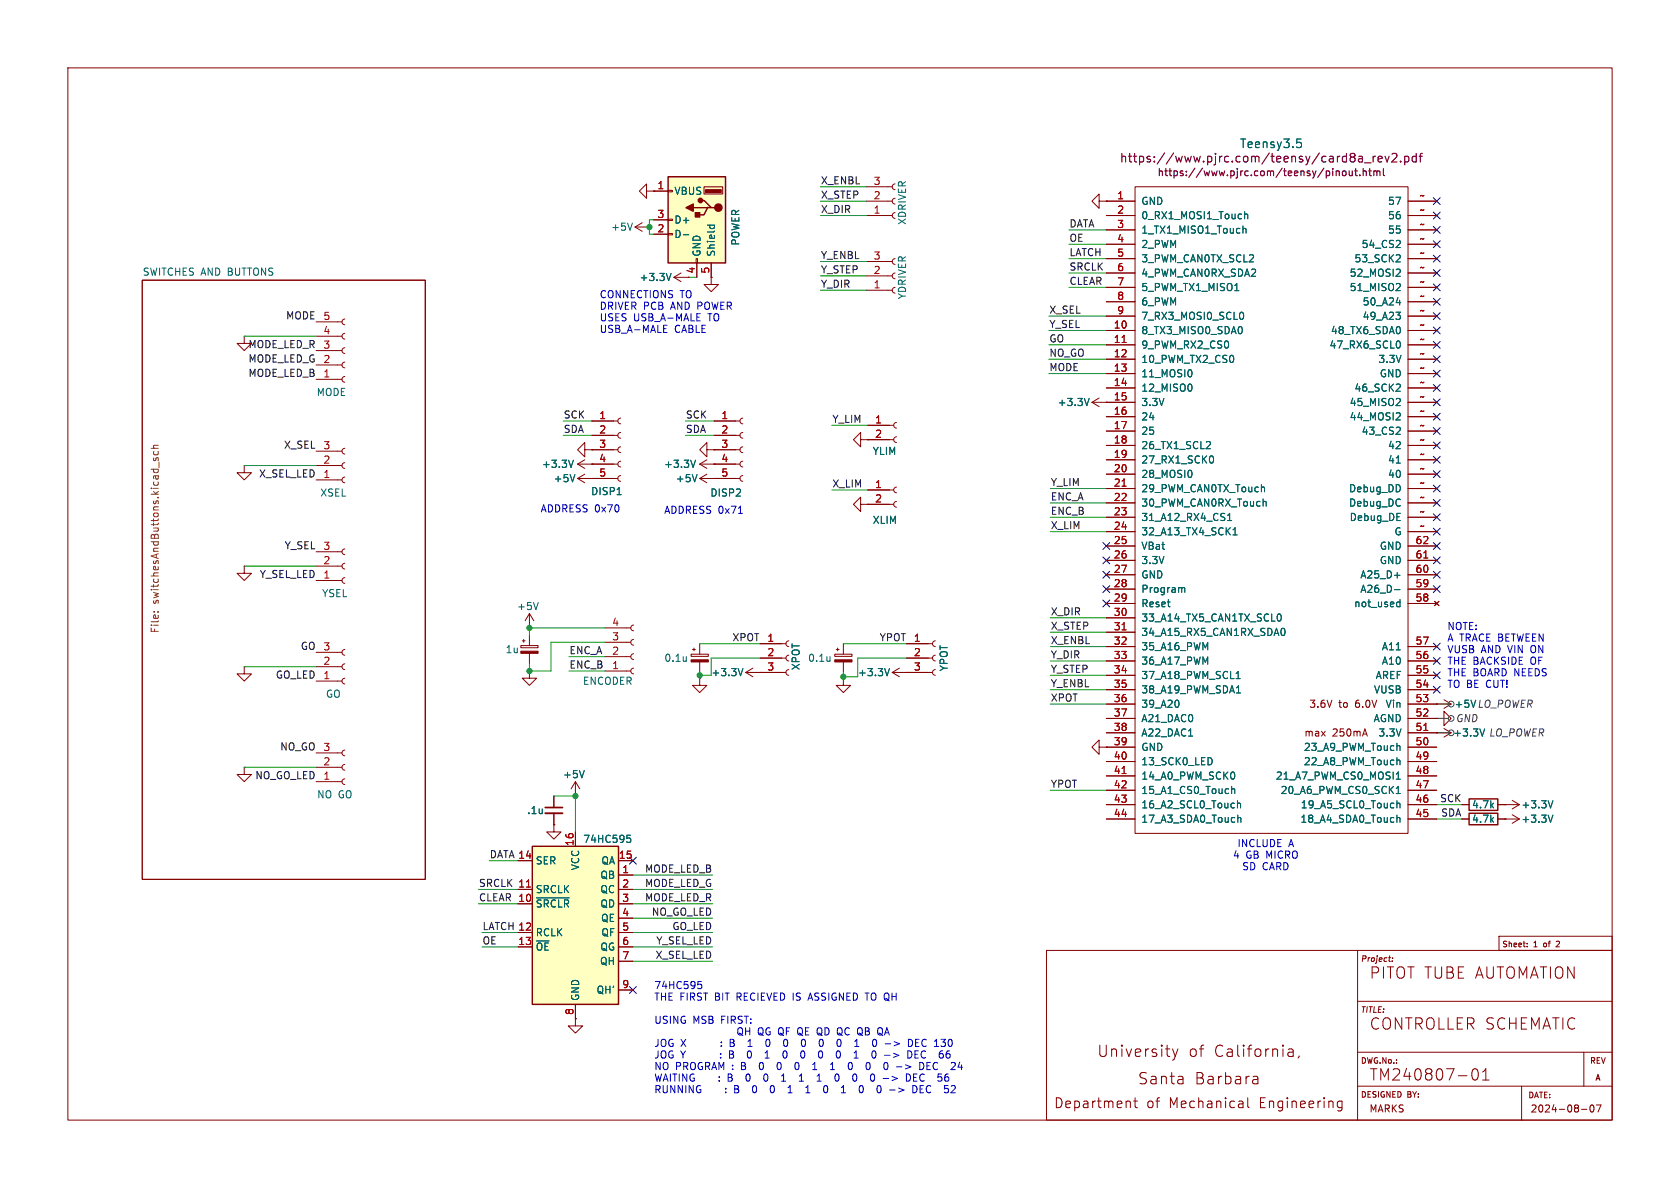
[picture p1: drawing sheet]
<svg xmlns="http://www.w3.org/2000/svg" width="297mm" height="210mm" viewBox="0 0 297 210" stroke-linecap="round" stroke-linejoin="round" font-family="sans-serif">
<g fill="none" stroke="#840000" stroke-width=".18">
<path d="M12 12h273v186h-273zM194.3 35.6v-1.3l-1.3 1.3 1.3 1.2v-1.2h1.3M195.6 35.6h.1M25.1 49.5h50.1v105.9h-50.1zM258.4 144.8h1.3M264.8 144.8h1.3M266.1 142.2h.1M266.1 142.2h2.5M267.3 141.5l1.3 .7M268.6 142.2l-1.3 .8M185 168h100v30h-100zM240 177h45"/>
<path d="M240 168v30M245.5 169.3h.4M245.7 170h.1M246.1 169.9v.1M246.2 169.3v.1M265 165.5h20v2.5h-20zM270 167.3v.1M270 166.8v.1M275.2 166.4l-.1 .1M275.7 166.8l-.6 .6h.6M101.7 180.1v1.3h1.3l-1.3 1.2-1.2-1.2h1.2M101.7 180.1h.1"/>
<path d="M199.8 194.7v1.1M200.4 194.6h.7M200.7 194.1v1.5l.1 .1 .3 .1M207.3 185.4l.5 1.4M207.8 186.8l-.2 .4-.3 .2M208.2 185.4l-.4 1.4M219.7 194.7l.1 1.1M219.8 195.7l-.2 .1M219.8 195.1h-.2M220.6 194.1v1.5l.2 .2M221.7 190.3l.6 .1 .1 1.2M222.4 191.5l-.7 .1"/>
<path d="M222.4 190.7l-.7 .1M227.8 185.5l.2-.1 .5 .1 .1 1.3M227.8 186.7l.2 .1 .6-.1M228.6 185.9l-.8 .2M229.7 186.7l-.2 .3M237.3 194.7l-.5-.1-.4 .4v.5l.2 .2h.7M237.3 194.6v1.5a.47 .47 0 0 1-.8 .2M240 186h45M240 192h45M260.4 189.1a.48 .48 0 0 1 .5-.2 .48 .48 0 0 1 .3 .4 1.03 1.03 0 0 1-.5 1.6 1.22 1.22 0 0 1-.3-1.8zM262.1 190.9h1.1M262.1 189.5l.6-.6v2"/>
<path d="M269 192v6M279.6 196.1h.9M280 186v6M281.3 195.4l.1-.1a.67 .67 0 0 1 .4 .7 .67 .67 0 0 1-.4 .6 .83 .83 0 0 1-.1-1.2zM282.2 195.3h.8l-.5 1.3"/>
</g>
<path d="M26.7 79.3h1.3M27.2 79.8l-.1 .4 .3 .2 .5-.1v-.5M28 78.7l-.8 .1-.1 .3 .2 .2M27.2 81l-.1 .3 .2 .1h.2l.1-.4h.3v.4M28.1 81.7v.9M27.2 108.2h.1M27.9 108.2h.1" fill="none" stroke="#725600" stroke-width=".18"/>
<path d="M274.5 141.5l-.4 1.3" fill="none" stroke="#006464" stroke-width=".18"/>
<path d="M259.7 143.8h5.1v2h-5.1z" fill="none" stroke="#840000" stroke-width=".25"/>
<path d="M94.1 149.6h15.2v27.9h-15.2z" fill="#ffffc2"/>
<path d="M94.1 149.6h15.2v27.9h-15.2z" fill="none" stroke="#840000" stroke-width=".25"/>
<g fill="none" stroke="#840000" stroke-width=".18">
<path d="M153.2 35.6h4.5M153.2 38.1h4.5M153.2 33h4.5M158.2 32.5l-.3 .2-.2 .3 .2 .4 .3 .1M158.2 35.1l-.3 .1-.2 .4 .2 .3 .3 .2M158.2 37.6l-.3 .1-.2 .4 .2 .4 .3 .1M195.6 35.6h5.1M195.6 38.1h5.1M200.7 33h48.2v114.3h-48.2zM248.9 35.6h5.1M248.9 38.1h5.1M153.2 46.2h4.5"/>
<path d="M153.2 48.8h4.5M153.2 51.3h4.5M158.2 45.7l-.3 .2-.2 .3 .2 .4 .3 .1M158.2 48.3l-.3 .1-.2 .4 .2 .3 .3 .2M158.2 50.8l-.3 .2-.2 .3 .2 .4 .3 .1M195.6 58.4h5.1M195.6 40.6h5.1M195.6 43.2h5.1M195.6 45.7h5.1M195.6 48.3h5.1M195.6 50.8h5.1M195.6 53.3h5.1"/>
<path d="M195.6 55.9h5.1M248.9 58.4h5.1M248.9 40.6h5.1M248.9 43.2h5.1M248.9 45.7h5.1M248.9 48.3h5.1M248.9 50.8h5.1M248.9 53.3h5.1M248.9 55.9h5.1M193 71.1h7.7M193 71.1l1.3 .8M194.3 70.4l-1.3 .7"/>
<path d="M195.6 71.1h.1M195.6 61h5.1M195.6 63.5h5.1M195.6 66h5.1M195.6 68.6h5.1M195.6 73.7h5.1M195.6 76.2h5.1M195.6 78.7h5.1M248.9 61h5.1M248.9 63.5h5.1M248.9 66h5.1M248.9 68.6h5.1"/>
<path d="M248.9 71.1h5.1M248.9 73.7h5.1M248.9 76.2h5.1M248.9 78.7h5.1M195.6 81.3h5.1M195.6 83.8h5.1M195.6 86.4h5.1M195.6 88.9h5.1M195.6 91.4h5.1M195.6 94h5.1M195.6 96.5h5.1M195.6 99.1h5.1"/>
<path d="M248.9 81.3h5.1M248.9 83.8h5.1M248.9 86.4h5.1M248.9 88.9h5.1M248.9 91.4h5.1M248.9 94h5.1M248.9 96.5h5.1M248.9 99.1h5.1M106.9 111h4.6M106.9 113.5h4.6M106.9 116.1h4.6M106.9 118.6h4.6"/>
<path d="M112 110.5l-.3 .1-.2 .4 .2 .4 .3 .1M112 113l-.3 .2-.2 .3 .2 .4 .3 .1M112 115.6l-.3 .1-.2 .4 .2 .3 .3 .2M112 118.1l-.3 .2-.2 .3 .2 .4 .3 .1M195.6 101.6h5.1M195.6 104.1h5.1M195.6 106.7h5.1M195.6 109.2h5.1M195.6 111.8h5.1M195.6 114.3h5.1M195.6 116.8h5.1M195.6 119.4h5.1"/>
<path d="M248.9 101.6h5.1M248.9 104.1h5.1M248.9 106.7h5.1M248.9 114.3h5.1M248.9 116.8h5.1M248.9 119.4h5.1M253.6 106.3l.8 .8M254.4 106.3l-.8 .8M195.6 121.9h5.1M195.6 124.5h5.1M195.6 127h5.1M195.6 129.5h5.1"/>
<path d="M195.6 132.1h5.1M195.6 134.6h5.1M195.6 137.2h5.1M195.6 139.7h5.1M248.9 121.9h5.1M248.9 124.5h5.1M248.9 127h5.1M248.9 129.5h5.1M248.9 132.1h5.1M248.9 134.6h5.1M248.9 137.2h5.1M248.9 139.7h5.1"/>
<path d="M91.6 159.8h2.5M91.6 157.2h2.5M91.6 152.1h2.5M101.7 147.1v2.5M109.3 154.7h2.6M109.3 159.8h2.6M109.3 157.2h2.6M109.3 152.1h2.6M195.6 142.2h5.1M195.6 144.8h5.1M248.9 142.2h5.1M248.9 144.8h5.1"/>
<path d="M91.6 164.8h2.5M91.6 167.4h2.5M101.7 177.5v2.6M109.3 164.8h2.6M109.3 167.4h2.6M109.3 162.3h2.6M109.3 169.9h2.6M109.3 175h2.6"/>
</g>
<g fill="none" stroke="#006464" stroke-width=".18">
<path d="M220 37.4v1.3M220 38l.2-.2 .3 .1 .1 .8M229.3 24.6h.7M229.4 25.2h.4l.3 .2-.2 .6-.5 .1M218.3 51.4h.7M219.4 55.2a.68 .68 0 0 1 .5 .6 .68 .68 0 0 1-.5 .7M219.5 57.9l.1 .3-.1 .7M219.7 40.5l.2-.1h.3l.1 .8M246.8 55.2h.8l-.5 .5M246.8 43.8h.8M246.8 53.5h.8M247.4 50.2l.2 .2-.1 .3-.7 .7h.8"/>
<path d="M247.4 45.1l.2 .2-.1 .3-.7 .7h.8M247.4 47.6l.2 .2-.1 .3-.7 .7h.8M247.4 55.7l.2 .2-.2 .5M247.5 42.6v.4M247.5 58v.8M192.6 70.4l-.5 1.3M210.7 65.6v.8M210.7 68.1v.8M213.8 78l.2 .3-.1 .3-.7 .7h.8M246.8 76.8h.8M247.3 60.3a.79 .79 0 0 1 0 1.2M247.4 68l.2 .1-.1 .3-.7 .8h.8"/>
<path d="M247.4 70.5l.2 .2-.1 .3-.7 .7h.8M247.4 73l.2 .2-.1 .3-.7 .7h.8M247.5 75.6v.5M210.7 83.4v.8M214.1 80.6a.68 .68 0 0 1 .5 .6 .68 .68 0 0 1-.5 .7M217 92h.7M217 91.1l.4-.4v1.3M218 94.6h.7M218 93.7l.3-.4v1.3M223.2 86.1l.3 .2v.6M223.5 88.6l.3 .2v.7M246.8 81.9h.8"/>
<path d="M208.9 104.1l.2-.2h.3l.1 .8M218.5 120h.8M218.6 119l.3-.3v1.3M225.9 108.7l.2-.2a.68 .68 0 0 1 .4 .7 .68 .68 0 0 1-.4 .6l-.2-.1M226.5 111.6l.1-.4 .2-.1a.68 .68 0 0 1 .4 .6 .68 .68 0 0 1-.4 .6l-.2-.1-.1-.3M246.5 104.2h1M246.5 101.7h1M247 107.2h.5M247 106.5h.5M247.5 106v1.3M208.3 123.9l.1 .4-.1 .6M210.1 130.1h.7"/>
<path d="M214.2 134.1l.1 .4-.1 .5M217.7 139.6l.2-.2 .3 .1 .1 .8M217.7 139v1.3M218.2 136.7v.8M218.6 122.5h.7M246.8 137.7h.8M247 136.8l.2-.3v1.2M247 139.3l.2-.3v1.3M247.1 131.8l.4 .2v.7M247.1 134.4l.4 .1v.7M94.8 158.7h5.8M110.8 147.6h.7"/>
<path d="M111 148.1h.3l.2 .3-.1 .5h-.4M218.8 141.5v1.3M218.8 142.1l.2-.1h.3v.8M218.8 144.1v1.3M218.8 144.6l.2-.1 .3 .1 .1 .8M246.8 140.3h.8M247 142.1l.1-.1h.3l.1 .8M247 144.6l.1-.1 .3 .1 .1 .8M247 141.5v1.3M247 144.1v1.3"/>
</g>
<path d="M198.4 60.5h.7M198.4 85.9h.7M251.7 98.6h.7M198.4 111.3h.7M198.4 136.7h.7M251.7 129.1h.7M93.1 156.8h.7" fill="none" stroke="#a90000" stroke-width=".18"/>
<g fill="none" stroke="#840084" stroke-width=".18">
<path d="M236.2 30.2v.9M236.2 30.3l.2-.1 .3 .1 .1 .8M237.4 30.3l.2-.1 .3 .1 .1 .5-.1 .2-.3 .1-.2-.2zM238.5 30.2l.1 .8 .3 .1 .2-.2M239.1 30.2v.9M239.5 30.2h.5M239.7 29.8v1.1l.3 .2M240.4 30.9v.2M241 30.3l.2-.1 .3 .1v.8M241 29.8v1.3M241.2 28.8h1.2M242 30.2h.4"/>
<path d="M242.1 29.8v1.1l.3 .2M242.8 27.6v1M242.9 30.3l.3-.1 .2 .2M242.9 30.2v.9M243.2 27.6l-.3 .1-.1 .2M243.4 30.4l.2-.2 .3 .1 .1 .8M243.4 30.4v.7M243.6 28.1l.7-.1v-.3l-.5-.1-.2 .2 .1 .8h.6M244.6 29.8v1.1l.1 .2M244.9 27.6l.3 1 .4-1M246.1 27.3l.6-.2 .2 .2 .1 .2-1 1.1h1M247.6 28.5v.1"/>
<path d="M248.3 27.7l.5-.1 .3 .3v.4l-.2 .3h-.6M248.3 27.6v1.5M250.4 27.7l-.5-.1-.3 .3v.4l.2 .3h.6M250.4 27.1v1.5M250.9 27.6h.6M251.5 27.1l-.4 .2v1.3"/>
</g>
<path d="M118.1 31.2h10.2v15.3h-10.2z" fill="#ffffc2"/>
<path d="M118.1 31.2h10.2v15.3h-10.2zM122.6 36.7h2.5M123.8 35.4h.7l1.2 1.3h.7M125.7 36.7h-.6l-.6 1.3h-1.3M259.7 141.2h5.1v2.1h-5.1z" fill="none" stroke="#840000" stroke-width=".25"/>
<g fill="#840000" stroke="#840000" stroke-width=".25">
<path d="M121.3 36.7l1.3-.6v1.2z"/>
<path d="M122.9 37.6h.8v.8h-.8z"/>
<circle cx="127" cy="36.7" r=".63"/>
<circle cx="123.8" cy="35.4" r=".38"/>
</g>
<g fill="#840000" stroke="#840000" stroke-width=".18">
<path d="M124.7 33.5h2.8v.5h-2.8z"/>
<path d="M147.6 116.6h3v.4h-3z"/>
<path d="M122.2 116.6h3v.4h-3z"/>
<path d="M92.1 115.1h3v.4h-3z"/>
</g>
<g fill="none" stroke="#840000" stroke-width=".18">
<path d="M113.5 39.4l-1.2 .7M114.3 33.8v-1.3l-1.3 1.3 1.3 1.3v-1.3h1.3M115.6 33.8h.1M115.6 33.8h2.5M115.6 38.9h2.5M118.1 38.7h.8v.3h-.8zM118.1 33.7h.8v.2h-.8zM124.5 33h3.3v1.3h-3.3zM195.6 35.6h.1M195.6 35.6h5.1M195.6 38.1h5.1M248.9 35.6h5.1"/>
<path d="M248.9 38.1h5.1M43.2 59.4v1.3h1.2l-1.2 1.3-1.3-1.3h1.3M43.2 59.4h.1M55.9 56.9h4.6M55.9 59.4h4.6M61 56.4l-.4 .1-.1 .4 .1 .4 .4 .1M61 58.9l-.4 .2-.1 .3 .1 .4 .4 .1M112.3 40.1l1.2 .8M112.3 40.1h2.5M114.8 40.1h.1M115.6 41.4h2.5M118.1 41.3h.8v.2h-.8z"/>
<path d="M119.1 49l1.3 .8M119.1 49h2.6M120.4 48.3l-1.3 .7M123.1 45.7h.2v.8h-.2zM123.2 46.5v2.5M125.7 49v1.3h1.3l-1.3 1.3-1.2-1.3h1.2M125.7 49h.1M125.7 46.5v2.5M195.6 58.4h5.1M195.6 40.6h5.1M195.6 43.2h5.1M195.6 45.7h5.1"/>
<path d="M195.6 48.3h5.1M195.6 50.8h5.1M195.6 53.3h5.1M195.6 55.9h5.1M248.9 58.4h5.1M248.9 40.6h5.1M248.9 43.2h5.1M248.9 45.7h5.1M248.9 48.3h5.1M248.9 50.8h5.1M248.9 53.3h5.1M248.9 55.9h5.1"/>
<path d="M55.9 62h4.6M55.9 64.5h4.6M55.9 67.1h4.6M55.9 79.8h4.6M61 61.5l-.4 .1-.1 .4 .1 .3 .4 .2M61 64l-.4 .2-.1 .3 .1 .4 .4 .1M61 66.6l-.4 .1-.1 .4 .1 .3 .4 .2M61 79.3l-.4 .1-.1 .4 .1 .3 .4 .2M103.4 79.5v-1.3l-1.3 1.3 1.3 1.3v-1.3h1.2M104.6 79.5h.1M104.6 79.5h4.6M104.6 77h4.6"/>
<path d="M104.6 74.4h4.6M109.7 79l-.3 .1-.2 .4 .2 .4 .3 .1M109.7 76.5l-.3 .1-.2 .4 .2 .3 .3 .2M109.7 73.9l-.3 .2-.2 .3 .2 .4 .3 .1M125 79.5v-1.3l-1.3 1.3 1.3 1.3v-1.3h1.2M126.2 79.5h.1M126.2 79.5h4.6M126.2 77h4.6M126.2 74.4h4.6M131.3 79l-.3 .1-.2 .4 .2 .4 .3 .1M131.3 76.5l-.3 .1-.2 .4 .2 .3 .3 .2M131.3 73.9l-.3 .2-.2 .3 .2 .4 .3 .1"/>
<path d="M152.1 77.7v-1.2l-1.2 1.2 1.2 1.3v-1.3h1.3M153.4 77.7h.1M153.4 77.7h4.6M153.4 75.2h4.6M158.5 77.2l-.4 .2-.1 .3 .1 .4 .4 .1M158.5 74.7l-.4 .1-.1 .4 .1 .3 .4 .2M195.6 71.1h.1M195.6 61h5.1M195.6 63.5h5.1M195.6 66h5.1M195.6 68.6h5.1M195.6 71.1h5.1"/>
<path d="M195.6 73.7h5.1M195.6 76.2h5.1M195.6 78.7h5.1M248.9 61h5.1M248.9 63.5h5.1M248.9 66h5.1M248.9 68.6h5.1M248.9 71.1h5.1M248.9 73.7h5.1M248.9 76.2h5.1M248.9 78.7h5.1M43.2 82.3v1.3h1.2l-1.2 1.2-1.3-1.2h1.3"/>
<path d="M43.2 82.3h.1M55.9 97.5h4.6M55.9 82.3h4.6M55.9 84.8h4.6M61 97l-.4 .2-.1 .3 .1 .4 .4 .1M61 99.6l-.4 .1-.1 .4 .1 .3 .4 .2M61 81.8l-.4 .1-.1 .4 .1 .4 .4 .1M61 84.3l-.4 .2-.1 .3 .1 .4 .4 .1M102.1 84.6h7.1M102.1 82h7.1M102.1 82l1.3 .8M102.1 84.6l1.3 .7"/>
<path d="M103.4 81.3l-1.3 .7M103.4 83.8l-1.3 .8M104.6 82h.1M104.6 84.6h.1M109.7 84.1l-.3 .1-.2 .4 .2 .3 .3 .2M109.7 81.5l-.3 .2-.2 .3 .2 .4 .3 .1M123.7 84.6h7.1M123.7 82h7.1M123.7 84.6l1.3 .7M123.7 82l1.3 .8M125 83.8l-1.3 .8M125 81.3l-1.3 .7"/>
<path d="M126.2 84.6h.1M126.2 82h.1M131.3 84.1l-.3 .1-.2 .4 .2 .3 .3 .2M131.3 81.5l-.3 .2-.2 .3 .2 .4 .3 .1M152.1 89.2v-1.3l-1.2 1.3 1.2 1.2v-1.2h1.3M153.4 89.2h.1M153.4 89.2h4.6M153.4 86.6h4.6M158.5 88.6l-.4 .2-.1 .4 .1 .3 .4 .2M158.5 86.1l-.4 .2-.1 .3 .1 .4 .4 .1M195.6 81.3h5.1M195.6 83.8h5.1"/>
<path d="M195.6 86.4h5.1M195.6 88.9h5.1M195.6 91.4h5.1M195.6 94h5.1M195.6 96.5h5.1M195.6 99.1h5.1M248.9 81.3h5.1M248.9 83.8h5.1M248.9 86.4h5.1M248.9 88.9h5.1M248.9 91.4h5.1M248.9 94h5.1"/>
<path d="M248.9 96.5h5.1M248.9 99.1h5.1M43.2 100.1v1.2h1.2l-1.2 1.3-1.3-1.3h1.3M43.2 100.1h.1M43.2 117.9v1.2h1.2l-1.2 1.3-1.3-1.3h1.3M43.2 117.9h.1M55.9 100.1h4.6M55.9 102.6h4.6M55.9 115.3h4.6M55.9 117.9h4.6M61 102.1l-.4 .2-.1 .3 .1 .4 .4 .1M61 114.8l-.4 .2-.1 .3 .1 .4 .4 .1"/>
<path d="M61 117.4l-.4 .1-.1 .4 .1 .3 .4 .2M61 119.9l-.4 .1-.1 .4 .1 .4 .4 .1M92.1 114.1h3v.4h-3zM92.3 113.3h.5M92.6 113v.5M93.6 111h.1M93.6 118.6v1.3h1.3l-1.3 1.3-1.3-1.3h1.3M93.6 118.6h.1M93.6 108.5l-.8 1.2M93.6 108.5v2.5M93.6 112.3v1.8M93.6 115.5v1.8"/>
<path d="M93.6 108.5l.8 1.2M122.2 115.6h3v.4h-3zM122.4 114.8h.5M122.7 114.6v.5M123.7 119.9v1.3h1.3l-1.3 1.2-1.3-1.2h1.3M123.7 119.9h.1M123.7 113.8v1.8M123.7 117v1.9M131.8 118.9l1.3 .7M131.8 118.9h7.1M133.1 118.1l-1.3 .8M134.4 118.9h.1"/>
<path d="M134.4 116.3h4.5M134.4 113.8h4.5M139.4 118.4l-.3 .1-.2 .4 .2 .3 .3 .2M139.4 115.8l-.3 .2-.2 .3 .2 .4 .3 .1M139.4 113.3l-.3 .1-.2 .4 .2 .4 .3 .1M147.6 115.6h3v.4h-3zM147.8 114.8h.5M148.1 114.6v.5M149.1 119.9v1.3h1.3l-1.3 1.2-1.3-1.2h1.3M149.1 119.9h.1M149.1 113.8v1.8M149.1 117v1.9"/>
<path d="M157.7 118.9h7.1M157.7 118.9l1.3 .7M159 118.1l-1.3 .8M160.3 118.9h.1M160.3 116.3h4.5M160.3 113.8h4.5M165.4 118.4l-.4 .1-.1 .4 .1 .3 .4 .2M165.4 115.8l-.4 .2-.1 .3 .1 .4 .4 .1M165.4 113.3l-.4 .1-.1 .4 .1 .4 .4 .1M195.6 101.6h5.1M195.6 104.1h5.1M195.6 106.7h5.1"/>
<path d="M195.6 109.2h5.1M195.6 111.8h5.1M195.6 114.3h5.1M195.6 116.8h5.1M195.6 119.4h5.1M248.9 101.6h5.1M248.9 104.1h5.1M248.9 106.7h5.1M248.9 114.3h5.1M248.9 116.8h5.1M248.9 119.4h5.1M253.6 106.3l.8 .8"/>
<path d="M254.4 106.3l-.8 .8M43.2 135.6v1.3h1.2l-1.2 1.3-1.3-1.3h1.3M43.2 135.6h.1M55.9 133.1h4.6M55.9 135.6h4.6M55.9 138.2h4.6M55.9 120.4h4.6M61 132.6l-.4 .1-.1 .4 .1 .4 .4 .1M61 135.1l-.4 .2-.1 .3 .1 .4 .4 .1M61 137.7l-.4 .1-.1 .4 .1 .3 .4 .2M101.7 138.2l-.7 1.2M101.7 138.2v2.5"/>
<path d="M101.7 138.2l.8 1.2M194.3 132.1v-1.3l-1.3 1.3 1.3 1.3v-1.3h1.3M195.6 132.1h.1M195.6 124.5h5.1M195.6 129.5h5.1M195.6 121.9h5.1M195.6 127h5.1M195.6 132.1h5.1M195.6 134.6h5.1M195.6 137.2h5.1M195.6 139.7h5.1M248.9 124.5h7.6"/>
<path d="M248.9 129.5h7.6M248.9 121.9h5.1M248.9 127h5.1M248.9 132.1h5.1M248.9 134.6h5.1M248.9 137.2h5.1M248.9 139.7h5.1M254 124.5h.1M254 129.5h.1M254 127h1.3v-1.3l1.2 1.3-1.2 1.3v-1.3M254 127h.1M255.3 123.7l1.2 .8"/>
<path d="M255.3 128.8l1.2 .7M256.5 124.5l-1.2 .7M256.5 129.5l-1.2 .8M91.6 159.8h2.5M91.6 157.2h2.5M91.6 152.1h2.5M97.9 145.8v1.3h1.3l-1.3 1.2-1.3-1.2h1.3M97.9 145.8h.1M97.9 140.7v2M97.9 143.8v2M101.7 140.7h.1M101.7 147.1v2.5"/>
<path d="M109.3 154.7h2.6M109.3 159.8h2.6M109.3 157.2h2.6M109.3 152.1h2.6M195.6 142.2h5.1M195.6 144.8h5.1M248.9 142.2h5.1M248.9 144.8h5.1M258.4 142.2h1.3M258.4 144.8h1.3M264.8 142.2h1.3M264.8 144.8h3.8"/>
<path d="M266.1 144.8h.1M266.1 142.2h.1M267.3 144l1.3 .8M268.6 144.8l-1.3 .7M91.6 164.8h2.5M91.6 167.4h2.5M101.7 177.5v2.6M109.3 164.8h2.6M109.3 167.4h2.6M109.3 162.3h2.6M109.3 169.9h2.6M109.3 175h2.6"/>
<path d="M101.7 180.1h.1"/>
</g>
<g fill="none" stroke="#006464" stroke-width=".18">
<path d="M111.8 39.4l-.4 1.3M125 39.8h1.3M125.5 39.8v.4M126.2 39.8l.1 .4M220 37.4v1.3M220 38l.2-.2 .3 .1 .1 .8M229.3 24.6h.7M229.4 25.2h.4l.3 .2-.2 .6-.5 .1M118.6 48.3l-.4 1.3M120.8 41.5h1M218.3 51.4h.7M219.4 55.2a.68 .68 0 0 1 .5 .6 .68 .68 0 0 1-.5 .7"/>
<path d="M219.5 57.9l.1 .3-.1 .7M219.7 40.5l.2-.1h.3l.1 .8M246.8 55.2h.8l-.5 .5M246.8 43.8h.8M246.8 53.5h.8M247.4 50.2l.2 .2-.1 .3-.7 .7h.8M247.4 45.1l.2 .2-.1 .3-.7 .7h.8M247.4 47.6l.2 .2-.1 .3-.7 .7h.8M247.4 55.7l.2 .2-.2 .5M247.5 42.6v.4M247.5 58v.8M192.6 70.4l-.5 1.3"/>
<path d="M210.7 65.6v.8M210.7 68.1v.8M213.8 78l.2 .3-.1 .3-.7 .7h.8M246.8 76.8h.8M247.3 60.3a.79 .79 0 0 1 0 1.2M247.4 68l.2 .1-.1 .3-.7 .8h.8M247.4 70.5l.2 .2-.1 .3-.7 .7h.8M247.4 73l.2 .2-.1 .3-.7 .7h.8M247.5 75.6v.5M101.4 81.4l-.5 1.2M101.6 83.9l-.4 1.3M109.1 87.4h.7"/>
<path d="M123 81.4l-.5 1.2M123.2 83.9l-.4 1.3M210.7 83.4v.8M214.1 80.6a.68 .68 0 0 1 .5 .6 .68 .68 0 0 1-.5 .7M217 92h.7M217 91.1l.4-.4v1.3M218 94.6h.7M218 93.7l.3-.4v1.3M223.2 86.1l.3 .2v.6M223.5 88.6l.3 .2v.7M246.8 81.9h.8M95.2 106.5l-.5 1.3"/>
<path d="M121.3 116.1v.8M121.3 116.8v.1M131.3 118.2l-.4 1.3M146.7 116.1v.8M146.7 116.8v.1M157.2 118.2l-.4 1.3M208.9 104.1l.2-.2h.3l.1 .8M218.5 120h.8M218.6 119l.3-.3v1.3M225.9 108.7l.2-.2a.68 .68 0 0 1 .4 .7 .68 .68 0 0 1-.4 .6l-.2-.1M226.5 111.6l.1-.4 .2-.1a.68 .68 0 0 1 .4 .6 .68 .68 0 0 1-.4 .6l-.2-.1-.1-.3M246.5 104.2h1"/>
<path d="M246.5 101.7h1M247 107.2h.5M247 106.5h.5M247.5 106v1.3M103.3 136.2l-.4 1.3M208.3 123.9l.1 .4-.1 .6M210.1 130.1h.7M214.2 134.1l.1 .4-.1 .5M217.7 139.6l.2-.2 .3 .1 .1 .8M217.7 139v1.3M218.2 136.7v.8M218.6 122.5h.7"/>
<path d="M246.8 137.7h.8M247 136.8l.2-.3v1.2M247 139.3l.2-.3v1.3M247.1 131.8l.4 .2v.7M247.1 134.4l.4 .1v.7M262.5 128.8l-.5 1.3M94.8 158.7h5.8M110.8 147.6h.7M111 148.1h.3l.2 .3-.1 .5h-.4M218.8 141.5v1.3M218.8 142.1l.2-.1h.3v.8M218.8 144.1v1.3"/>
<path d="M218.8 144.6l.2-.1 .3 .1 .1 .8M246.8 140.3h.8M247 142.1l.1-.1h.3l.1 .8M247 144.6l.1-.1 .3 .1 .1 .8M247 141.5v1.3M247 144.1v1.3M274.5 144.1l-.4 1.3M274.5 141.5l-.4 1.3"/>
</g>
<path d="M96.4 143.8h3" fill="none" stroke="#840000" stroke-width=".33"/>
<path d="M96.4 142.7h3" fill="none" stroke="#840000" stroke-width=".3"/>
<g fill="none" stroke="#484848" stroke-width=".18">
<path d="M254 129.5h2M254 124.5h2M254 127h2"/>
<circle cx="256.5" cy="124.5" r=".51"/>
<circle cx="256.5" cy="127" r=".51"/>
<circle cx="256.5" cy="129.5" r=".51"/>
</g>
<g fill="none" stroke="#0000c2" stroke-width=".18">
<path d="M117.3 58.1h.5M117.3 58.8h.6M123.2 56.7h.6M130.5 90.8h.8M123.4 173.5h.6M123.5 174h.3l.3 .2-.1 .4-.5 .2M142.9 176.5h.6M143.2 175.5l-.4 1.3M127.2 191v.1M127.2 190.3v.2M127.4 186.9v.1M127.4 186.3v.1"/>
<path d="M127.5 184.9v.1M127.5 184.2v.1M128.3 192.4v.1M128.3 193.1v.1M128.7 189.9v1.2h.5M128.7 190.5h.5M129 185.8v1.2l.6-.1 .1-.3-.3-.2M129 186.4h.4M129.1 183.7h.4l.3 .3-.3 .3 .3 .1v.4l-.2 .2h-.5zM129.1 184.3h.4M129.4 185.8l.2 .2-.2 .4M129.9 191.9v1.3h.5"/>
<path d="M129.9 192.5h.4M130.6 181.7a.81 .81 0 0 0 .1 1.2h.4M130.7 182.6l.4 .3M131.1 182.9l.2 .2M131.1 181.7a.9 .9 0 0 1 0 1.2M131.8 181.7v1.2M131.8 182.3h.7M132 190a.69 .69 0 0 0 .3 1.1l.2-.1 .1-.4-.1-.6M132.2 185h.8M132.2 184.1l.4-.4v1.3M132.3 185.8h.1a.68 .68 0 0 1 .5 .6 .68 .68 0 0 1-.5 .6 .84 .84 0 0 1-.1-1.2zM132.5 181.7v1.2"/>
<path d="M133.2 192l.1-.1a.68 .68 0 0 1 .5 .6 .68 .68 0 0 1-.5 .7 .84 .84 0 0 1-.1-1.2zM134.4 187.9l-.2 .4 .2 .7M135.1 190a.68 .68 0 0 0 .3 1.1l.2-.1 .1-.4-.1-.6M135.3 187h.7M135.3 186.1l.3-.3v1.2M135.5 183.8a.68 .68 0 0 0 .3 1.2l.2-.1 .1-.4-.1-.7M136.4 192l.1-.1a.68 .68 0 0 1 .4 .6 .68 .68 0 0 1-.4 .7 .84 .84 0 0 1-.1-1.2zM137.5 187.9l.2-.1a.68 .68 0 0 1 .4 .6 .68 .68 0 0 1-.4 .7l-.2-.1-.1-.4zM138.2 191.1h.7M138.2 190.2l.3-.3v1.2M138.5 185.9a.69 .69 0 0 0 .3 1.1l.2-.1 .1-.3-.1-.7M139.1 183.8l.2 .7-.2 .4-.1 .1"/>
<path d="M139.3 193.2h.7M139.3 192.3l.4-.4v1.3M140.6 187.9a.69 .69 0 0 0 .3 1.2l.2-.1 .2-.4-.2-.7M141.3 191.1h.7M141.3 190.2l.4-.3v1.2M142.5 193.2h.7M142.5 192.3l.3-.4v1.3M143.7 189.1h.7M143.7 188.2l.3-.4v1.3M144.5 191.1h.7M145.9 191.9a.68 .68 0 0 1 .4 .6 .68 .68 0 0 1-.4 .7M146.8 189.1h.7"/>
<path d="M146.8 188.2l.4-.4v1.3M150.3 187.8a.68 .68 0 0 1 .4 .6 .68 .68 0 0 1-.4 .7M151 187h.7M151.1 185h.7M151.1 186.1h-.1M151.2 184l-.1 .1M154.3 185.8h.1a.68 .68 0 0 1 .5 .6 .68 .68 0 0 1-.5 .6 .84 .84 0 0 1-.1-1.2zM154.4 183.8a.69 .69 0 0 0 .3 1.2l.2-.1 .1-.4-.1-.7M156.1 190.6h1M156.4 186.6h.9M156.5 184.5h1M157.3 192.7h.9"/>
<path d="M157.9 186.2l1 .4-1 .3M158.1 184.1l.9 .4-.9 .4M158.5 188.6h1M160.2 189.9v1.2M160.6 183.7v1.3h.3M160.8 185.8h-.3v1.2h.3M161.4 191.9v1.3M161.8 185.8v1.2M162.1 189.9h-.6v1.2M162.5 183.7h-.6v1.3M162.6 187.8v1.3M162.8 189.9a.61 .61 0 0 0-.2 .8 .61 .61 0 0 0 .8 .3"/>
<path d="M163.2 183.8l.3-.1 .2 .1M163.3 185.8l.3 .1M163.3 191.9h-.6v1.3M163.3 189.9l.1 .1M163.6 186.9l-.2 .1h-.3M163.7 184.9l-.2 .1-.3-.1M164.2 191.9a.66 .66 0 0 0-.5 .7 .66 .66 0 0 0 .6 .6l.2-.1M164.5 187.8h-.6v1.3h.6M165.2 187.9a.61 .61 0 0 0-.2 .8 .61 .61 0 0 0 .7 .3"/>
</g>
<g fill="none" stroke="#009600" stroke-width=".18">
<path d="M115.6 38.9h-.8v2.5h.8M145 33h8.2M145 35.6h8.2M145 38.1h8.2M43.2 59.4h12.7M145 46.2h8.2M145 48.8h8.2M145 51.3h8.2M185.4 58.4h10.2M185.4 55.9h10.2M189 43.2h6.6M189 40.6h6.6"/>
<path d="M189 50.8h6.6M189 45.7h6.6M189 48.3h6.6M99.6 77h5M99.6 74.4h5M121.2 77h5M121.2 74.4h5M147.1 75.2h6.3M185.4 63.5h10.2M185.4 61h10.2M185.4 66h10.2M43.2 82.3h12.7"/>
<path d="M147.1 86.6h6.3M185.7 91.4h9.9M185.7 94h9.9M185.7 88.9h9.9M185.7 86.4h9.9M43.2 100.1h12.7M43.2 117.9h12.7M100.6 118.6h6.3M100.6 116.1h6.3M106.9 111h-13.3v1.3M106.9 113.5h-9.5v5.1h-3.8v-1.3M123.7 113.8h10.7"/>
<path d="M123.7 118.9v1M134.4 116.3h-8.7v3.1h-2M149.1 118.9v1M149.1 113.8h11.2M160.3 116.3h-8.7v3.3h-2.5M185.7 119.4h9.9M185.7 109.2h9.9M185.7 114.3h9.9M185.7 111.8h9.9M185.7 116.8h9.9M43.2 135.6h12.7M185.7 124.5h9.9"/>
<path d="M185.7 139.7h9.9M185.7 121.9h9.9M84.6 159.8h7M84.6 157.2h7M86.5 152.1h5.1M97.9 140.7h3.8v6.4M111.9 159.8h14.1M111.9 154.7h14.1M111.9 157.2h14.1M254 142.2h4.4M254 144.8h4.4M85.2 167.4h6.4"/>
<path d="M85.2 164.8h6.4M111.9 167.4h14.1M111.9 164.8h14.1M111.9 162.3h14.1M111.9 169.9h14.1"/>
</g>
<g fill="none" stroke="#000084" stroke-width=".18">
<path d="M253.4 35l1.2 1.2M253.4 37.5l1.2 1.2M254.6 37.5l-1.2 1.2M254.6 35l-1.2 1.2M253.4 57.8l1.2 1.2M253.4 52.7l1.2 1.2M253.4 55.3l1.2 1.2M253.4 47.7l1.2 1.2M253.4 50.2l1.2 1.2M253.4 45.1l1.2 1.2M253.4 42.6l1.2 1.2M253.4 40l1.2 1.2"/>
<path d="M254.6 57.8l-1.2 1.2M254.6 52.7l-1.2 1.2M254.6 55.3l-1.2 1.2M254.6 47.7l-1.2 1.2M254.6 50.2l-1.2 1.2M254.6 42.6l-1.2 1.2M254.6 45.1l-1.2 1.2M254.6 40l-1.2 1.2M253.4 70.5l1.2 1.2M253.4 78.1l1.2 1.2M253.4 75.6l1.2 1.2M253.4 73.1l1.2 1.2"/>
<path d="M253.4 60.4l1.2 1.2M253.4 68l1.2 1.2M253.4 65.4l1.2 1.2M253.4 62.9l1.2 1.2M254.6 70.5l-1.2 1.2M254.6 78.1l-1.2 1.2M254.6 75.6l-1.2 1.2M254.6 73.1l-1.2 1.2M254.6 60.4l-1.2 1.2M254.6 68l-1.2 1.2M254.6 65.4l-1.2 1.2M254.6 62.9l-1.2 1.2"/>
<path d="M195 98.5l1.2 1.2M195 95.9l1.2 1.2M196.2 98.5l-1.2 1.2M196.2 95.9l-1.2 1.2M253.4 98.5l1.2 1.2M253.4 95.9l1.2 1.2M253.4 83.2l1.2 1.2M253.4 93.4l1.2 1.2M253.4 85.8l1.2 1.2M253.4 90.8l1.2 1.2M253.4 88.3l1.2 1.2M253.4 80.7l1.2 1.2"/>
<path d="M254.6 98.5l-1.2 1.2M254.6 95.9l-1.2 1.2M254.6 83.2l-1.2 1.2M254.6 93.4l-1.2 1.2M254.6 85.8l-1.2 1.2M254.6 90.8l-1.2 1.2M254.6 88.3l-1.2 1.2M254.6 80.7l-1.2 1.2M195 101l1.2 1.2M195 103.5l1.2 1.2M195 106.1l1.2 1.2M196.2 101l-1.2 1.2"/>
<path d="M196.2 103.5l-1.2 1.2M196.2 106.1l-1.2 1.2M253.4 118.8l1.2 1.2M253.4 113.7l1.2 1.2M253.4 101l1.2 1.2M253.4 103.5l1.2 1.2M253.4 116.2l1.2 1.2M254.6 118.8l-1.2 1.2M254.6 113.7l-1.2 1.2M254.6 101l-1.2 1.2M254.6 103.5l-1.2 1.2M254.6 116.2l-1.2 1.2"/>
<path d="M253.4 121.3l1.2 1.2M254.6 121.3l-1.2 1.2M111.3 151.5l1.2 1.3M112.5 151.5l-1.2 1.3M111.3 174.4l1.2 1.2M112.5 174.4l-1.2 1.2"/>
</g>
<path d="M198.4 60.5h.7M198.4 85.9h.7M251.7 98.6h.7M198.4 111.3h.7M198.4 136.7h.7M251.7 129.1h.7M93.1 156.8h.7" fill="none" stroke="#a90000" stroke-width=".18"/>
<g fill="none" stroke="#840084" stroke-width=".18">
<path d="M236.2 30.2v.9M236.2 30.3l.2-.1 .3 .1 .1 .8M237.4 30.3l.2-.1 .3 .1 .1 .5-.1 .2-.3 .1-.2-.2zM238.5 30.2l.1 .8 .3 .1 .2-.2M239.1 30.2v.9M239.5 30.2h.5M239.7 29.8v1.1l.3 .2M240.4 30.9v.2M241 30.3l.2-.1 .3 .1v.8M241 29.8v1.3M241.2 28.8h1.2M242 30.2h.4"/>
<path d="M242.1 29.8v1.1l.3 .2M242.8 27.6v1M242.9 30.3l.3-.1 .2 .2M242.9 30.2v.9M243.2 27.6l-.3 .1-.1 .2M243.4 30.4l.2-.2 .3 .1 .1 .8M243.4 30.4v.7M243.6 28.1l.7-.1v-.3l-.5-.1-.2 .2 .1 .8h.6M244.6 29.8v1.1l.1 .2M244.9 27.6l.3 1 .4-1M246.1 27.3l.6-.2 .2 .2 .1 .2-1 1.1h1M247.6 28.5v.1"/>
<path d="M248.3 27.7l.5-.1 .3 .3v.4l-.2 .3h-.6M248.3 27.6v1.5M250.4 27.7l-.5-.1-.3 .3v.4l.2 .3h.6M250.4 27.1v1.5M250.9 27.6h.6M251.5 27.1l-.4 .2v1.3"/>
</g>
<g fill="#009600" stroke="#009600" stroke-width=".18">
<circle cx="149.1" cy="119.6" r=".46"/>
<circle cx="123.7" cy="119.4" r=".46"/>
<circle cx="114.8" cy="40.1" r=".46"/>
<circle cx="93.6" cy="111" r=".46"/>
<circle cx="101.7" cy="140.7" r=".46"/>
<circle cx="93.6" cy="118.6" r=".46"/>
</g>
<g font-size="2.8" fill="#840000">
<text x="242" y="173.2">PITOT TUBE AUTOMATION</text>
<text x="242" y="182.2">CONTROLLER SCHEMATIC</text>
<text x="193.9" y="187">University</text>
<text x="201.1" y="192">Santa</text>
<text x="210.1" y="187">of</text>
<text x="211.2" y="192">Barbara</text>
<text x="214.6" y="187">California,</text>
<text x="242" y="191.2">TM240807-01</text>
</g>
<g font-size="2.4" fill="#840000">
<text x="186.3" y="196.1">Department</text>
<text x="202.6" y="196.1">of</text>
<text x="206.7" y="196.1">Mechanical</text>
<text x="222.7" y="196.1">Engineering</text>
</g>
<text font-size="2.1" fill="#840084" x="197.9" y="28.9">https://www.pjrc.com/teensy/card8a_rev2.pdf</text>
<text font-size="2.1" fill="#006464" x="219.1" y="26.4">Teensy3.5</text>
<g font-size="1.8" fill="#a90000">
<text x="116.1" y="33.5">1</text>
<text x="154.4" y="35.3">2</text>
<text x="154.4" y="32.8">3</text>
<text x="197.4" y="35.3">1</text>
<text x="250.9" y="35.3">~</text>
<text x="116.1" y="41.1">2</text>
<text x="116.1" y="38.6">3</text>
<text x="154.4" y="37.8">1</text>
<text x="197.4" y="37.8">2</text>
<text x="197.4" y="40.4">3</text>
<text x="250.9" y="40.4">~</text>
<text x="250.9" y="37.8">~</text>
<text x="154.4" y="46">3</text>
<text x="197.4" y="42.9">4</text>
<text x="197.4" y="45.5">5</text>
<text x="250.9" y="45.5">~</text>
<text x="250.9" y="42.9">~</text>
<text x="125.5" y="48.5" transform="rotate(-90 125.5 48.5)">5</text>
<text x="154.4" y="51.1">1</text>
<text x="154.4" y="48.5">2</text>
<text x="197.4" y="48">6</text>
<text x="197.4" y="50.5">7</text>
<text x="197.4" y="53.1">8</text>
<text x="250.9" y="53.1">~</text>
<text x="250.9" y="50.5">~</text>
<text x="250.9" y="48">~</text>
<text x="57.1" y="59.2">4</text>
<text x="57.1" y="56.6">5</text>
<text x="196.8" y="58.2">10</text>
<text x="197.4" y="55.6">9</text>
<text x="250.9" y="58.2">~</text>
<text x="250.9" y="55.6">~</text>
<text x="57.1" y="61.7">3</text>
<text x="196.8" y="60.7">11</text>
<text x="196.8" y="63.2">12</text>
<text x="196.8" y="65.8">13</text>
<text x="250.9" y="63.2">~</text>
<text x="250.9" y="60.7">~</text>
<text x="250.9" y="65.8">~</text>
<text x="57.1" y="66.8">1</text>
<text x="196.8" y="68.3">14</text>
<text x="196.8" y="70.9">15</text>
<text x="250.9" y="70.9">~</text>
<text x="250.9" y="68.3">~</text>
<text x="105.8" y="74.2">1</text>
<text x="105.8" y="76.7">2</text>
<text x="127.4" y="74.2">1</text>
<text x="127.4" y="76.7">2</text>
<text x="154.6" y="74.9">1</text>
<text x="154.6" y="77.5">2</text>
<text x="196.8" y="73.4">16</text>
<text x="196.8" y="75.9">17</text>
<text x="250.9" y="75.9">~</text>
<text x="250.9" y="73.4">~</text>
<text x="57.1" y="82">2</text>
<text x="57.1" y="79.5">3</text>
<text x="105.8" y="79.2">3</text>
<text x="105.8" y="81.8">4</text>
<text x="127.4" y="79.2">3</text>
<text x="127.4" y="81.8">4</text>
<text x="196.8" y="78.5">18</text>
<text x="196.8" y="81">19</text>
<text x="196.8" y="83.6">20</text>
<text x="250.9" y="83.6">~</text>
<text x="250.9" y="81">~</text>
<text x="250.9" y="78.5">~</text>
<text x="57.1" y="84.6">1</text>
<text x="105.8" y="84.3">5</text>
<text x="127.4" y="84.3">5</text>
<text x="154.6" y="86.4">1</text>
<text x="154.6" y="88.9">2</text>
<text x="196.8" y="86.1">21</text>
<text x="196.8" y="88.6">22</text>
<text x="250.9" y="88.6">~</text>
<text x="250.9" y="86.1">~</text>
<text x="196.8" y="91.2">23</text>
<text x="196.8" y="93.7">24</text>
<text x="250.9" y="91.2">~</text>
<text x="250.9" y="93.7">~</text>
<text x="57.1" y="99.8">2</text>
<text x="57.1" y="97.3">3</text>
<text x="196.8" y="96.3">25</text>
<text x="196.8" y="98.8">26</text>
<text x="196.8" y="101.3">27</text>
<text x="250.1" y="101.3">60</text>
<text x="250.1" y="98.8">61</text>
<text x="250.1" y="96.3">62</text>
<text x="57.1" y="102.4">1</text>
<text x="196.8" y="103.9">28</text>
<text x="196.8" y="106.4">29</text>
<text x="250.1" y="106.4">58</text>
<text x="250.1" y="103.9">59</text>
<text x="108.1" y="113.3">3</text>
<text x="108.1" y="110.7">4</text>
<text x="135.6" y="113.5">1</text>
<text x="161.5" y="113.5">1</text>
<text x="196.8" y="109">30</text>
<text x="196.8" y="111.5">31</text>
<text x="57.1" y="117.6">2</text>
<text x="57.1" y="115.1">3</text>
<text x="108.1" y="118.4">1</text>
<text x="108.1" y="115.8">2</text>
<text x="135.6" y="116.1">2</text>
<text x="135.6" y="118.6">3</text>
<text x="161.5" y="116.1">2</text>
<text x="161.5" y="118.6">3</text>
<text x="196.8" y="114">32</text>
<text x="196.8" y="116.6">33</text>
<text x="196.8" y="119.1">34</text>
<text x="250.1" y="119.1">55</text>
<text x="250.1" y="116.6">56</text>
<text x="250.1" y="114">57</text>
<text x="57.1" y="120.1">1</text>
<text x="196.8" y="121.7">35</text>
<text x="196.8" y="124.2">36</text>
<text x="250.1" y="124.2">53</text>
<text x="250.1" y="121.7">54</text>
<text x="196.8" y="126.7">37</text>
<text x="196.8" y="129.3">38</text>
<text x="196.8" y="131.8">39</text>
<text x="250.1" y="131.8">50</text>
<text x="250.1" y="129.3">51</text>
<text x="250.1" y="126.7">52</text>
<text x="57.1" y="135.4">2</text>
<text x="57.1" y="132.8">3</text>
<text x="196.8" y="134.4">40</text>
<text x="196.8" y="136.9">41</text>
<text x="250.1" y="136.9">48</text>
<text x="250.1" y="134.4">49</text>
<text x="196.8" y="139.4">42</text>
<text x="196.8" y="142">43</text>
<text x="250.1" y="142">46</text>
<text x="250.1" y="139.4">47</text>
<text x="101.5" y="149.6" transform="rotate(-90 101.5 149.6)">16</text>
<text x="196.8" y="144.5">44</text>
<text x="250.1" y="144.5">45</text>
<text x="91.5" y="151.9">14</text>
<text x="109.3" y="151.9">15</text>
<text x="109.9" y="154.4">1</text>
<text x="91.5" y="159.5">10</text>
<text x="91.5" y="157">11</text>
<text x="109.9" y="157">2</text>
<text x="109.9" y="159.5">3</text>
<text x="91.5" y="167.1">13</text>
<text x="91.5" y="164.6">12</text>
<text x="109.9" y="162.1">4</text>
<text x="109.9" y="164.6">5</text>
<text x="109.9" y="167.1">6</text>
<text x="109.9" y="169.7">7</text>
<text x="101.5" y="179.5" transform="rotate(-90 101.5 179.5)">8</text>
<text x="109.9" y="174.8">9</text>
</g>
<g font-size="1.8" fill="#006464">
<text x="119.1" y="34.6">VBUS</text>
<text x="107.9" y="41">+5V</text>
<text x="119.1" y="39.7">D+</text>
<text x="160.4" y="39.8" transform="rotate(-90 160.4 39.8)">XDRIVER</text>
<text x="201.7" y="36.4">GND</text>
<text x="201.7" y="39">0_RX1_MOSI1_Touch</text>
<text x="201.7" y="41.5">1_TX1_MISO1_Touch</text>
<text x="245.3" y="41.5">55</text>
<text x="245.3" y="39">56</text>
<text x="245.3" y="36.4">57</text>
<text x="119.1" y="42.3">D-</text>
<text x="124.1" y="45.5" transform="rotate(-90 124.1 45.5)">GND</text>
<text x="126.6" y="45.5" transform="rotate(-90 126.6 45.5)">Shield</text>
<text x="130.9" y="43.5" transform="rotate(-90 130.9 43.5)">POWER</text>
<text x="201.7" y="44">2_PWM</text>
<text x="201.7" y="46.6">3_PWM_CAN0TX_SCL2</text>
<text x="239.4" y="46.6">53_SCK2</text>
<text x="240.6" y="44">54_CS2</text>
<text x="25.1" y="48.8">SWITCHES AND BUTTONS</text>
<text x="113" y="49.9">+3.3V</text>
<text x="160.4" y="53" transform="rotate(-90 160.4 53)">YDRIVER</text>
<text x="201.7" y="49.1">4_PWM_CAN0RX_SDA2</text>
<text x="201.7" y="51.7">5_PWM_TX1_MISO1</text>
<text x="238.5" y="51.7">51_MISO2</text>
<text x="238.5" y="49.1">52_MOSI2</text>
<text x="201.7" y="59.3">8_TX3_MISO0_SDA0</text>
<text x="201.7" y="54.2">6_PWM</text>
<text x="201.7" y="56.7">7_RX3_MOSI0_SCL0</text>
<text x="235.2" y="59.3">48_TX6_SDA0</text>
<text x="240.8" y="56.7">49_A23</text>
<text x="240.8" y="54.2">50_A24</text>
<text x="201.7" y="61.8">9_PWM_RX2_CS0</text>
<text x="201.7" y="64.4">10_PWM_TX2_CS0</text>
<text x="234.9" y="61.8">47_RX6_SCL0</text>
<text x="243.6" y="64.4">3.3V</text>
<text x="55.9" y="70.2">MODE</text>
<text x="186.9" y="72">+3.3V</text>
<text x="201.7" y="66.9">11_MOSI0</text>
<text x="201.7" y="69.4">12_MISO0</text>
<text x="201.7" y="72">3.3V</text>
<text x="238.5" y="72">45_MISO2</text>
<text x="239.4" y="69.4">46_SCK2</text>
<text x="243.8" y="66.9">GND</text>
<text x="201.7" y="74.5">24</text>
<text x="201.7" y="77.1">25</text>
<text x="238.5" y="74.5">44_MOSI2</text>
<text x="240.6" y="77.1">43_CS2</text>
<text x="95.7" y="82.9">+3.3V</text>
<text x="117.3" y="82.9">+3.3V</text>
<text x="154.2" y="80.6">YLIM</text>
<text x="201.7" y="79.6">26_TX1_SCL2</text>
<text x="201.7" y="82.1">27_RX1_SCK0</text>
<text x="245.3" y="82.1">41</text>
<text x="245.3" y="79.6">42</text>
<text x="56.5" y="88">XSEL</text>
<text x="97.8" y="85.4">+5V</text>
<text x="104.4" y="87.7">DISP1</text>
<text x="119.4" y="85.4">+5V</text>
<text x="125.5" y="88">DISP2</text>
<text x="201.7" y="84.7">28_MOSI0</text>
<text x="201.7" y="87.2">29_PWM_CAN0TX_Touch</text>
<text x="201.7" y="89.8">30_PWM_CAN0RX_Touch</text>
<text x="238.4" y="89.8">Debug_DC</text>
<text x="238.4" y="87.2">Debug_DD</text>
<text x="245.3" y="84.7">40</text>
<text x="154.2" y="92.8">XLIM</text>
<text x="201.7" y="92.3">31_A12_RX4_CS1</text>
<text x="201.7" y="94.8">32_A13_TX4_SCK1</text>
<text x="238.5" y="92.3">Debug_DE</text>
<text x="246.4" y="94.8">G</text>
<text x="201.7" y="97.4">VBat</text>
<text x="201.7" y="99.9">3.3V</text>
<text x="243.8" y="99.9">GND</text>
<text x="243.8" y="97.4">GND</text>
<text x="56.8" y="105.8">YSEL</text>
<text x="201.7" y="102.5">GND</text>
<text x="201.7" y="105">Program</text>
<text x="201.7" y="107.5">Reset</text>
<text x="239.3" y="107.5">not_used</text>
<text x="240.4" y="105">A26_D-</text>
<text x="240.4" y="102.5">A25_D+</text>
<text x="91.3" y="108.1">+5V</text>
<text x="201.7" y="110.1">33_A14_TX5_CAN1TX_SCL0</text>
<text x="201.7" y="112.6">34_A15_RX5_CAN1RX_SDA0</text>
<text x="89.3" y="115.7">1u</text>
<text x="117.4" y="117.2">0.1u</text>
<text x="125.7" y="119.7">+3.3V</text>
<text x="141.6" y="118.6" transform="rotate(-90 141.6 118.6)">XPOT</text>
<text x="142.8" y="117.2">0.1u</text>
<text x="151.6" y="119.7">+3.3V</text>
<text x="167.7" y="118.8" transform="rotate(-90 167.7 118.8)">YPOT</text>
<text x="201.7" y="115.2">35_A16_PWM</text>
<text x="201.7" y="117.7">36_A17_PWM</text>
<text x="244.2" y="117.7">A10</text>
<text x="244.2" y="115.2">A11</text>
<text x="57.5" y="123.5">GO</text>
<text x="103" y="121.3">ENCODER</text>
<text x="201.7" y="120.2">37_A18_PWM_SCL1</text>
<text x="201.7" y="122.8">38_A19_PWM_SDA1</text>
<text x="201.7" y="125.3">39_A20</text>
<text x="242.8" y="122.8">VUSB</text>
<text x="243.1" y="120.2">AREF</text>
<text x="244.9" y="125.3">Vin</text>
<text x="257" y="125.3">+5V LO_POWER</text>
<text x="257" y="125.3">+5V</text>
<text x="201.7" y="127.9">A21_DAC0</text>
<text x="201.7" y="130.4">A22_DAC1</text>
<text x="242.7" y="127.9">AGND</text>
<text x="243.6" y="130.4">3.3V</text>
<text x="256.8" y="130.4">+3.3V</text>
<text x="99.4" y="137.8">+5V</text>
<text x="201.7" y="132.9">GND</text>
<text x="201.7" y="135.5">13_SCK0_LED</text>
<text x="230.4" y="135.5">22_A8_PWM_Touch</text>
<text x="230.4" y="132.9">23_A9_PWM_Touch</text>
<text x="56" y="141.3">NO GO</text>
<text x="201.7" y="138">14_A0_PWM_SCK0</text>
<text x="201.7" y="140.6">15_A1_CS0_Touch</text>
<text x="201.7" y="143.1">16_A2_SCL0_Touch</text>
<text x="225.4" y="138">21_A7_PWM_CS0_MOSI1</text>
<text x="226.3" y="140.6">20_A6_PWM_CS0_SCK1</text>
<text x="229.9" y="143.1">19_A5_SCL0_Touch</text>
<text x="260.1" y="143.1">4.7k</text>
<text x="268.9" y="143.1">+3.3V</text>
<text x="93.1" y="144.1">.1u</text>
<text x="103" y="149.2">74HC595</text>
<text x="201.7" y="145.6">17_A3_SDA0_Touch</text>
<text x="229.8" y="145.6">18_A4_SDA0_Touch</text>
<text x="260.1" y="145.6">4.7k</text>
<text x="268.9" y="145.6">+3.3V</text>
<text x="94.6" y="153">SER</text>
<text x="102.6" y="153.9" transform="rotate(-90 102.6 153.9)">VCC</text>
<text x="106" y="155.5">QB</text>
<text x="106.2" y="153">QA</text>
<text x="94.6" y="160.6">~{SRCLR}</text>
<text x="94.6" y="158.1">SRCLK</text>
<text x="106" y="158.1">QC</text>
<text x="106" y="160.6">QD</text>
<text x="94.6" y="165.7">RCLK</text>
<text x="106.2" y="163.2">QE</text>
<text x="106.2" y="165.7">QF</text>
<text x="94.6" y="168.2">~{OE}</text>
<text x="106" y="170.8">QH</text>
<text x="106" y="168.2">QG</text>
<text x="102.6" y="177" transform="rotate(-90 102.6 177)">GND</text>
<text x="105.4" y="175.9">QH'</text>
</g>
<g font-size="1.8" fill="#0f0f0f">
<text x="145" y="35.2">X_STEP</text>
<text x="145" y="32.7">X_ENBL</text>
<text x="145" y="37.8">X_DIR</text>
<text x="189" y="40.3">DATA</text>
<text x="145" y="45.9">Y_ENBL</text>
<text x="189" y="45.4">LATCH</text>
<text x="189" y="42.8">OE</text>
<text x="189" y="47.9">SRCLK</text>
<text x="145" y="48.4">Y_STEP</text>
<text x="145" y="51">Y_DIR</text>
<text x="189" y="50.5">CLEAR</text>
<text x="50.5" y="56.5">MODE</text>
<text x="185.4" y="58.1">Y_SEL</text>
<text x="185.4" y="55.5">X_SEL</text>
<text x="43.8" y="64.2">MODE_LED_G 2</text>
<text x="43.8" y="61.6">MODE_LED_R</text>
<text x="185.4" y="65.7">MODE</text>
<text x="185.4" y="60.6">GO</text>
<text x="185.4" y="63.2">NO_GO</text>
<text x="43.8" y="66.7">MODE_LED_B</text>
<text x="99.6" y="76.6">SDA</text>
<text x="99.6" y="74.1">SCK</text>
<text x="121.2" y="76.6">SDA</text>
<text x="121.2" y="74.1">SCK</text>
<text x="147.1" y="74.8">Y_LIM</text>
<text x="50.1" y="79.4">X_SEL</text>
<text x="45.7" y="84.5">X_SEL_LED</text>
<text x="147.1" y="86.3">X_LIM</text>
<text x="185.7" y="86">Y_LIM</text>
<text x="185.7" y="88.6">ENC_A</text>
<text x="185.7" y="93.6">X_LIM</text>
<text x="185.7" y="91.1">ENC_B</text>
<text x="50.2" y="97.2">Y_SEL</text>
<text x="45.8" y="102.3">Y_SEL_LED</text>
<text x="129.4" y="113.4">XPOT</text>
<text x="155.4" y="113.4">YPOT</text>
<text x="185.7" y="111.4">X_STEP</text>
<text x="185.7" y="108.9">X_DIR</text>
<text x="185.7" y="114">X_ENBL</text>
<text x="53.1" y="115">GO</text>
<text x="100.6" y="115.7">ENC_A</text>
<text x="100.6" y="118.3">ENC_B</text>
<text x="185.7" y="119">Y_STEP</text>
<text x="185.7" y="116.5">Y_DIR</text>
<text x="48.7" y="120">GO_LED</text>
<text x="185.7" y="121.6">Y_ENBL</text>
<text x="185.7" y="124.1">XPOT</text>
<text x="45" y="137.8">NO_GO_LED 1</text>
<text x="49.4" y="132.7">NO_GO</text>
<text x="185.7" y="139.4">YPOT</text>
<text x="254.5" y="141.9">SCK</text>
<text x="254.7" y="144.4">SDA</text>
<text x="86.5" y="151.8">DATA 14</text>
<text x="113.9" y="154.3">MODE_LED_B</text>
<text x="84.6" y="159.4">CLEAR 10</text>
<text x="84.6" y="156.9">SRCLK 11</text>
<text x="113.9" y="159.4">MODE_LED_R</text>
<text x="113.9" y="156.9">MODE_LED_G</text>
<text x="115.1" y="162">NO_GO_LED</text>
<text x="85.2" y="167">OE</text>
<text x="85.2" y="164.5">LATCH 12</text>
<text x="115.9" y="167">Y_SEL_LED</text>
<text x="118.8" y="164.5">GO_LED</text>
<text x="115.8" y="169.6">X_SEL_LED</text>
</g>
<text font-size="1.8" fill="#840084" x="204.6" y="31.3">https://www.pjrc.com/teensy/pinout.html</text>
<g font-size="1.8" fill="#0000c2">
<text x="105.9" y="52.9">CONNECTIONS TO</text>
<text x="105.9" y="55">DRIVER PCB</text>
<text x="105.9" y="57">USES</text>
<text x="105.9" y="59.1">USB_A-MALE</text>
<text x="112" y="57">USB_A-MALE</text>
<text x="118.7" y="55">AND POWER</text>
<text x="119.2" y="59.1">CABLE</text>
<text x="125.3" y="57">TO</text>
<text x="95.5" y="90.8">ADDRESS 0x70</text>
<text x="117.3" y="91">ADDRESS 0x71</text>
<text x="255.8" y="111.6">NOTE:</text>
<text x="255.8" y="113.6">A TRACE BETWEEN</text>
<text x="255.8" y="115.7">VUSB</text>
<text x="255.8" y="117.7">THE BACKSIDE</text>
<text x="255.8" y="119.8">THE BOARD NEEDS</text>
<text x="261.8" y="115.7">AND VIN</text>
<text x="270.7" y="117.7">OF</text>
<text x="270.9" y="115.7">ON</text>
<text x="255.8" y="121.8">TO BE CUT!</text>
<text x="218.7" y="150">INCLUDE</text>
<text x="227.8" y="150">A</text>
<text x="217.9" y="152">4</text>
<text x="219.5" y="154">SD CARD</text>
<text x="220.2" y="152">GB MICRO</text>
<text x="115.6" y="175.1">74HC595</text>
<text x="115.6" y="177.1">THE FIRST BIT</text>
<text x="130.5" y="177.1">RECIEVED IS</text>
<text x="143.6" y="177.1">ASSIGNED TO QH</text>
<text x="115.6" y="181.2">USING</text>
<text x="115.6" y="185.3">JOG X</text>
<text x="122.5" y="181.2">MSB</text>
<text x="127.6" y="181.2">FIRST:</text>
<text x="128.5" y="185.3">:</text>
<text x="133.1" y="183.2">QH QG QF QE QD QC QB QA</text>
<text x="137.5" y="185.3">0</text>
<text x="141" y="185.3">0</text>
<text x="144.6" y="185.3">0</text>
<text x="148.1" y="185.3">0</text>
<text x="151.7" y="185.3">0</text>
<text x="161.2" y="185.3">-&gt;</text>
<text x="165.5" y="185.3">DEC 130</text>
<text x="115.6" y="187.3">JOG Y</text>
<text x="115.6" y="189.4">NO PROGRAM :</text>
<text x="115.6" y="191.4">WAITING</text>
<text x="129.3" y="191.4">B</text>
<text x="131.3" y="189.4">B</text>
<text x="134.9" y="189.4">0</text>
<text x="140.9" y="187.3">0</text>
<text x="143.6" y="191.4">1</text>
<text x="144.5" y="187.3">0</text>
<text x="147.2" y="191.4">1</text>
<text x="148" y="187.3">0</text>
<text x="149.1" y="189.4">1</text>
<text x="150.7" y="191.4">0</text>
<text x="151.6" y="187.3">0</text>
<text x="152.7" y="189.4">0</text>
<text x="154.3" y="191.4">0</text>
<text x="156.2" y="189.4">0</text>
<text x="157.8" y="191.4">0</text>
<text x="159.8" y="189.4">0</text>
<text x="160.2" y="191.4">-&gt;</text>
<text x="161" y="187.3">-&gt;</text>
<text x="162.1" y="189.4">-&gt;</text>
<text x="164.5" y="191.4">DEC</text>
<text x="165.4" y="187.3">DEC</text>
<text x="166.5" y="189.4">DEC</text>
<text x="115.6" y="193.5">RUNNING</text>
<text x="130.5" y="193.5">B</text>
<text x="144.8" y="193.5">1</text>
<text x="148.3" y="193.5">0</text>
<text x="151.9" y="193.5">1</text>
<text x="155.4" y="193.5">0</text>
<text x="159" y="193.5">0</text>
<text x="161.3" y="193.5">-&gt;</text>
<text x="165.7" y="193.5">DEC</text>
</g>
<g font-size="1.8" fill="#840000">
<text x="122.9" y="48.5" transform="rotate(-90 122.9 48.5)">4</text>
<text x="231.4" y="125.3">3.6V</text>
<text x="236.7" y="125.3">to</text>
<text x="239.7" y="125.3">6.0V</text>
<text x="230.5" y="130.4">max</text>
<text x="235.5" y="130.4">250mA</text>
</g>
<g font-size="1.8" fill="#725600">
<text x="28.4" y="106.8" transform="rotate(-90 28.4 106.8)">switchesAndButtons.kicad_sch</text>
<text x="28.4" y="112" transform="rotate(-90 28.4 112)">File:</text>
</g>
<g font-size="1.8" fill="#484848">
<text x="257.3" y="127.9">GND</text>
<text x="263.1" y="130.4">LO_POWER</text>
</g>
<g font-size="1.7" fill="#840000">
<text x="242" y="196.9">MARKS</text>
<text x="270.5" y="196.9">2024-08-07</text>
</g>
<g font-size="1.4" fill="#840000">
<text x="265.5" y="167.5">Sheet:</text>
<text x="271.1" y="167.5">1</text>
<text x="273.1" y="167.5">of</text>
<text x="275.6" y="167.5">2</text>
<text x="240.5" y="170.2">Project:</text>
<text x="240.5" y="179.2">TITLE:</text>
<text x="240.5" y="188.2">DWG.No.:</text>
<text x="281" y="188.2">REV</text>
<text x="281.9" y="191.3">A</text>
<text x="240.5" y="194.2">DESIGNED</text>
<text x="248.8" y="194.2">BY:</text>
<text x="270.1" y="194.3">DATE:</text>
</g>
</svg>
